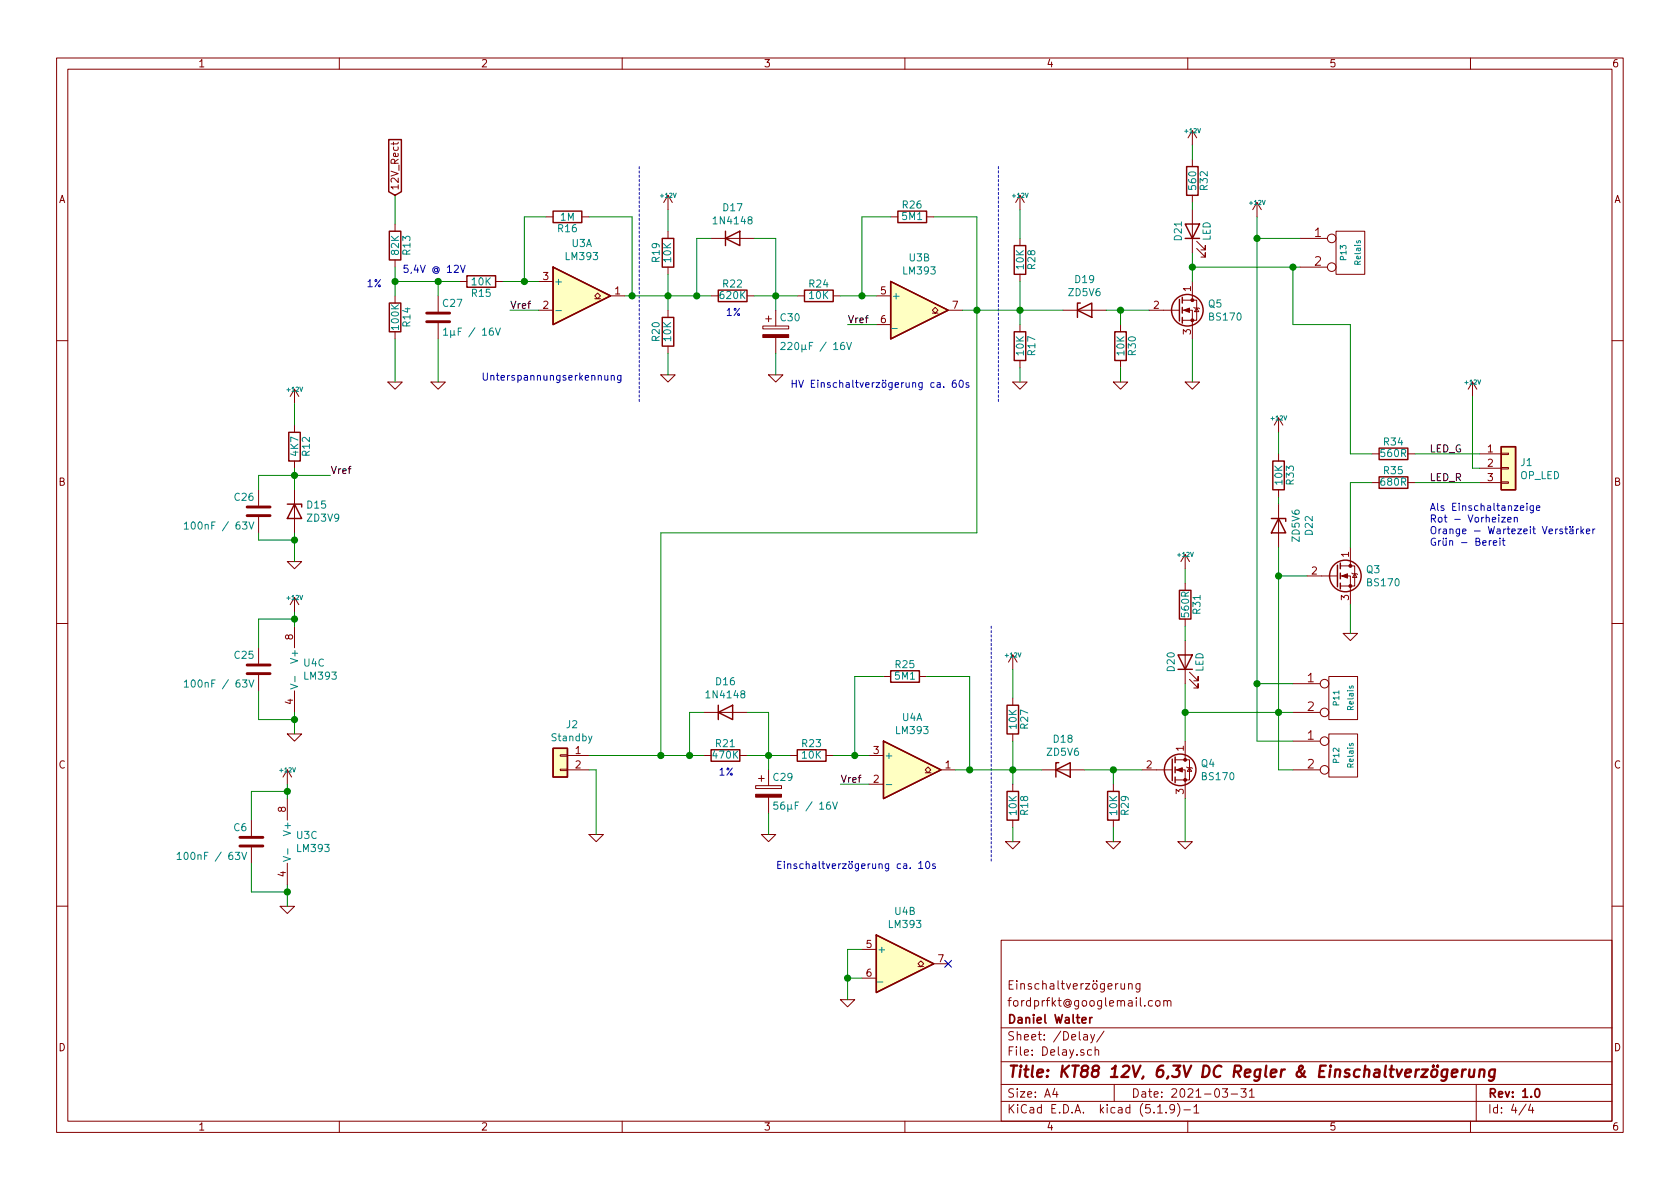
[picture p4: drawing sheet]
<svg xmlns="http://www.w3.org/2000/svg" width="297mm" height="210mm" viewBox="0 0 297 210" stroke-linecap="round" stroke-linejoin="round" font-family="sans-serif">
<g fill="none" stroke="#840000" stroke-width=".18">
<path d="M10 10.3h277v189.9h-277zM12 12.2h273v186.1h-273zM60 10.3v1.9M110 10.3v1.9M160 10.3v1.9M210 10.3v1.9M260 10.3v1.9M69.6 25.1v.5M69.8 39.6v1.3M70.4 25.1l-.2 .3h-1.1M96.5 38.3h1.3M102.9 38.3h1.2"/>
<path d="M118.1 34.5l-.8 1.3M118.1 34.5v2.6M118.1 34.5l.8 1.3M157.5 38.3h1.2M163.8 38.3h1.3M180.3 34.5l-.7 1.3M180.3 34.5v2.6M180.3 34.5l.8 1.3M210.8 23.1l-.7 1.3M210.8 23.1v2.5M210.8 28.2v1.3M210.8 34.5v1.3"/>
<path d="M210.8 37.1v7.6M210.8 23.1l.8 1.3M222.2 35.8l-.7 1.3M222.2 35.8v2.5M222.2 35.8l.8 1.3M69.8 46v1.2M69.8 52.3v1.3M69.8 58.7v1.2M77.5 52.3v2.8M77.5 57.1v2.8M81.3 49.8h1.2M87.6 49.8h1.3"/>
<path d="M95.2 54.9h2.6M95.2 49.8h2.6M105.2 52.8h.5l-.5-.5 .5-.5 .5 .5-.5 .5h.5M107.9 52.3h2.6M118.1 40.9v1.3M118.1 47.2v1.3M118.1 54.9v1.2M125.7 52.3h1.3M125.7 42.2h7.6M132.1 52.3h1.2M134.9 57.7h4.5v.5h-4.5zM135.4 56.4h1"/>
<path d="M135.9 55.9v1M137.2 54.9v2.8M137.2 59.7v2.8M141 52.3h1.2M147.3 52.3h1.3M154.9 52.3h2.6M154.9 57.4h2.6M164.8 55.4h.6l-.6-.5 .6-.5 .5 .5-.5 .5h.5M167.6 54.9h2.6M180.3 42.2v1.2M180.3 48.5v1.3M180.3 57.4v1.3"/>
<path d="M188 54.9h7.6M198.1 57.4v1.3M203.2 54.9h5.3M209 54.9h1.8v5M209 53.1h2.6v3.5h-2.6M210.8 49.8v3.3M211.1 54.4l.1 .1h.8l.1 .1M211.6 54.5l.4 .6h-.8zM211.6 43.9l1.5 1.6v-.8v.8h-.8M211.6 42.7l1.5 1.5v-.8v.8h-.8M229.9 42.2h4.8M229.9 47.2h4.8"/>
<path d="M236.2 40.9h5.1v7.6h-5.1zM10 60.2h2M52.1 68.8v2.6M52.1 75.2v1.2M52.1 68.8l-.8 1.3M52.1 68.8l.7 1.3M68.6 67.6h2.5l-1.3 1.2zM76.2 67.6h2.5l-1.2 1.2zM116.8 66.3h2.6l-1.3 1.3zM118.1 61.2v1.3M135.9 66.3h2.5l-1.2 1.3zM179.1 67.6h2.5l-1.3 1.2z"/>
<path d="M180.3 63.7v1.3M196.8 67.6h2.6l-1.3 1.2zM198.1 63.7v1.3M209.5 67.6h2.6l-1.3 1.2zM226.1 73.9v2.5M226.1 73.9l-.8 1.3M226.1 73.9l.7 1.3M260.3 67.6l-.7 1.2M260.3 67.6v2.5M260.3 67.6l.8 1.2M285 60.2h2M45.7 86.6v2.8"/>
<path d="M45.7 91.4v2.8M50.8 99.3h2.5l-1.2 1.3zM52.1 81.5v1.3M52.1 86.6v7.6M209.5 98v2.6M209.5 98l-.7 1.3M209.5 98l.8 1.3M226.1 80.3v1.2M226.1 86.6v1.3M226.1 89.1v7.7M238.8 96.8v3.3M242.6 85.3h1.2"/>
<path d="M242.6 80.3h1.2M248.9 85.3h1.3M248.9 80.3h1.3M261.6 85.3h3.8M261.6 80.3h3.8M261.6 82.8h3.8M265.4 85.2h1.3v.3h-1.3zM265.4 80.1h1.3v.3h-1.3zM265.4 82.7h1.3v.2h-1.3zM10 110.3h2M45.7 114.5v2.8M45.7 119.4v2.8"/>
<path d="M52.1 105.7l-.8 1.2M52.1 105.7v2.5M52.1 110.7v3.8M52.1 105.7l.7 1.2M156.2 119.6h1.3M162.6 119.6h1.2M179.1 115.8l-.8 1.3M179.1 115.8v2.6M179.1 115.8l.7 1.3M209.5 103.1v1.3M209.5 109.5v1.2M209.5 113.3v7.6"/>
<path d="M210.3 118.9l1.5 1.5v-.8v.8h-.7M231.1 101.8h5.4M234.9 119.6h5.1v7.6h-5.1zM237 101.8h1.8v5.1M237 100.1h2.5v3.5h-2.5M237.5 112h2.5l-1.2 1.3zM239 101.3l.1 .2h.8l.1 .1M239.5 101.5l.4 .6h-.8zM285 110.3h2M50.8 129.8h2.5l-1.2 1.3zM50.8 136.1v2.6M50.8 136.1l-.8 1.3"/>
<path d="M50.8 136.1l.8 1.3M52.1 122.2v3.8M99.1 136h1.2v.3h-1.2zM99.1 133.5h1.2v.2h-1.2zM100.3 136.1h3.8M100.3 133.6h3.8M124.5 126h7.6M124.5 133.6h1.2M130.8 133.6h1.3M133.6 138.9h4.6v.5h-4.6zM134.1 137.7h1M134.6 137.2v1"/>
<path d="M135.9 136.1v2.8M139.7 133.6h1.3M146 133.6h1.3M153.7 133.6h2.5M153.7 138.7h2.5M163.6 136.6h.5l-.5-.5 .5-.5 .5 .5-.5 .5h.5M166.4 136.1h2.5M179.1 123.4v1.3M179.1 129.8v1.3M179.1 138.7v1.2M184.1 136.1h7.7M196.8 138.7v1.2"/>
<path d="M201.9 136.1h5.4M207.8 136.1h1.7v5.1M207.8 134.4h2.5v3.5h-2.5M209.5 131.1v3.3M209.8 135.6l.1 .2h.8l.1 .1M210.3 135.8l.4 .6h-.8zM210.3 120.1l1.5 1.6v-.8v.8h-.7M228.6 120.9h4.8M228.6 126h4.8M228.6 131.1h4.8M228.6 136.1h4.8M234.9 129.8h5.1v7.6h-5.1z"/>
<path d="M44.4 145v2.8M44.4 149.9v2.7M50.8 141.2v3.8M50.8 152.6v3.9M104.1 147.6h2.6l-1.3 1.2zM134.6 147.6h2.6l-1.3 1.2zM135.9 141v2.8M177.8 148.8h2.5l-1.2 1.3zM179.1 145v1.3M195.6 148.8h2.5l-1.3 1.3zM196.8 145v1.3M208.3 148.8h2.5l-1.3 1.3z"/>
<path d="M10 160.2h2M49.5 160.3h2.6l-1.3 1.2zM148.6 176.8h2.5l-1.2 1.2zM152.4 167.9h2.5M152.4 173h2.5M162.3 170.9h.5l-.5-.5 .5-.5 .5 .5-.5 .5h.5M165.1 170.4h2.5M177 166.3h108v32h-108zM198.2 173.9l.1 .9 .3 .1 .2-.1M198.8 173.9v1M199.5 174.1l.3-.2 .3 .1 .1 .9M199.5 173.9v1"/>
<path d="M201.5 173.9v1.3l-.2 .2h-.4M201.5 174l-.4-.1-.3 .3 .2 .6h.5M203.8 177l-.5-.1-.3 .3 .2 .6h.6M204.4 177.1l.2-.2 .5 .2v.7l-.3 .1-.4-.1zM205.8 177.1v-.1a.37 .37 0 0 1 .6 .1v.8M205.8 176.9v1M206.4 177.1l.2-.2 .4 .1v.9M285 160.2h2M60 198.3v1.9M110 198.3v1.9M160 198.3v1.9M177 194.8h108"/>
<path d="M177 191.8h108M177 187.8h108M177 181.8h108M186.5 192.5l-.4 1h1M186.8 193v1M191.6 183h.6l.1 .9M192.3 183.3l-.5 .1-.2 .2v.2l.2 .1 .5-.1M192.8 182.9l.4 1M193 185.7l-.4-.1-.3 .3v.6l.3 .1 .4-.1M193.5 182.9l-.4 1.4-.3 .1M193.6 185.7l.2-.1 .4 .1 .1 .9M193.6 185.1v1.5"/>
<path d="M195.2 182.3l-1.3 2M197 191.8v3M204.7 196.8h.8M206.2 196.7v.1M207.7 196l-.1 .1a.48 .48 0 0 1-.6 .1l-.2-.2 .2-.6a.48 .48 0 0 1 .6 .1 1.27 1.27 0 0 1-.2 1.2l-.4 .1M208.2 195.1a1.71 1.71 0 0 1 0 2.3M209.3 196.3h1.2M210 198.3v1.9M211.1 195.8l.4-.5v1.5M211.1 196.8h.9M216.1 192.5h.9l-.4 .6 .4 .1v.7l-.2 .1-.7-.1M217.7 193.5h1.1"/>
<path d="M219.4 192.5h.9l-.5 .6 .5 .1v.7l-.3 .1-.6-.1M220.9 193l.4-.5v1.5M220.9 194h.9M260 198.3v1.9M261 191.8v6.5M269.8 195.2l-1.2 2M270.6 195.2l-.3 1.1h.9M271 195.8v1"/>
<circle cx="235.5" cy="47.2" r=".76"/>
<circle cx="235.5" cy="42.2" r=".76"/>
<circle cx="234.2" cy="131.1" r=".76"/>
<circle cx="234.2" cy="136.1" r=".76"/>
<circle cx="234.2" cy="126" r=".76"/>
<circle cx="234.2" cy="120.9" r=".76"/>
</g>
<path d="M192.7 179.9v1M193.1 179.9l-.4 .2v.1M191.3 180.4l.7-.1v-.3l-.5-.1-.2 .2 .1 .7h.6M271.5 192.7l.2-.2a.81 .81 0 0 1 .6 .6 .81 .81 0 0 1-.3 .8l-.1 .1a.79 .79 0 0 1-.4-1.3z" fill="none" stroke="#840000" stroke-width=".3"/>
<g fill="none" stroke="#840000" stroke-width=".41">
<path d="M253.2 189.3a.51 .51 0 0 1 .6-.2 .51 .51 0 0 1 .4 .4l-.1 .6a.54 .54 0 0 1-.5 .4 .54 .54 0 0 1-.6-.4zM254.2 188.4v.2l-.1-.1 .1-.1v.2M255.9 189.2a.68 .68 0 0 0-1 .3v.8l.3 .1 .6-.1M255.9 189.1l-.2 1.6a.6 .6 0 0 1-.9 .3M256.7 189.8l1-.2-.1-.4-.5-.1-.4 .3v.9l.2 .1 .6-.1M258.6 189.1l-.2 1.3M259.2 189.1a.55 .55 0 0 0-.7 .4M259.8 189.1v1.2a.56 .56 0 0 0 .8 0M260.7 189.1l-.2 1.3M261.6 189.3a.5 .5 0 0 1 .9 .1l-.1 1M261.7 189.1l-.2 1.3M264.3 189.2a.68 .68 0 0 0-1 .3v.8l.3 .1 .6-.1"/>
<path d="M264.3 189.1l-.2 1.6a.6 .6 0 0 1-.9 .3"/>
</g>
<g fill="none" stroke="#008484" stroke-width=".18">
<path d="M78.4 58.4l.4-.4v1.3M78.4 59.3h.7M87.6 58l.4 1.3 .5-1.3M98.3 54.9h1M138.1 60.7l.5-.2 .2 .4v.2l-.8 .7h.8M149.7 60.5l.4 1.3 .4-1.3M32.6 92.7l.4-.4v1.3M32.6 93.6h.7M44 92.3l.4 1.3 .5-1.3M52.1 119.6v1M32.6 120.6l.4-.4v1.3M32.6 121.5h.7"/>
<path d="M44 120.2l.4 1.3 .5-1.3M51.4 121l1.2 .4-1.2 .4M156.7 138.8h1M31.3 151.1l.4-.4v1.3M31.3 152h.8M42.7 150.7l.5 1.3 .4-1.3M50.1 151.5l1.3 .4-1.3 .4M50.9 150.1v.9M137.5 141.8h-.6l-.1 .6 .2-.1 .5 .1v.6l-.2 .1-.5-.1M147.2 141.8l.5 1.3 .4-1.3"/>
</g>
<path d="M75.4 56.9h4.1M75.4 55.4h4.1M43.7 91.2h4.1M43.7 89.7h4.1M43.7 119.1h4.1M43.7 117.6h4.1M42.4 149.6h4.1M42.4 148.1h4.1" fill="none" stroke="#840000" stroke-width=".51"/>
<g fill="none" stroke="#840000" stroke-width=".25">
<path d="M68.7 24.7h2.3v9.2l-1.2 .6-1.1-.6zM97.8 37.3h5.1v2.1h-5.1zM158.7 37.3h5.1v2.1h-5.1zM209.5 39.6h2.6l-1.3 2.6zM209.8 29.5h2v5h-2zM68.8 53.6h2.1v5.1h-2.1zM68.8 40.9h2.1v5.1h-2.1zM82.5 48.8h5.1v2h-5.1zM97.8 47.2l10.1 5.1-10.1 5.1zM117.1 56.1h2v5.1h-2zM117.1 42.2h2v5h-2zM127 51.3h5.1v2h-5.1z"/>
<path d="M128.3 42.2l2.5-1.3v2.5zM128.3 40.9v2.5M142.2 51.3h5.1v2h-5.1zM157.5 49.8l10.1 5.1-10.1 5zM179.3 58.7h2.1v5h-2.1zM179.3 43.4h2.1v5.1h-2.1zM190.5 54.9l2.5-1.3v2.5zM191 53.6h-.5v2.5M197.1 58.7h2v5h-2zM208.5 53v3.8M209 52.6v1M209 54.4v1"/>
<path d="M209 56.1v1M209.5 42.2h2.6M51.1 76.4h2v5.1h-2zM243.8 79.2h5.1v2.1h-5.1zM265.4 79h2.6v7.6h-2.6zM50.8 89.1h2.5v.6M52.1 89.1l1.2 2.6h-2.5zM224.8 91.7h2.5v.5M225 81.5h2.1v5.1h-2.1zM226.1 91.7l1.2 2.5h-2.5zM236.5 99.9v3.9M237 99.6v1"/>
<path d="M243.8 84.3h5.1v2.1h-5.1zM157.5 118.6h5.1v2h-5.1zM208.3 115.8h2.5l-1.3 2.6zM208.3 118.4h2.5M208.5 104.4h2.1v5.1h-2.1zM237 101.3v1.1M237 103.1v1M97.8 132.3h2.5v5.1h-2.5zM125.7 132.6h5.1v2h-5.1zM127 126l2.5-1.3v2.5zM127 124.7v2.5M141 132.6h5v2h-5z"/>
<path d="M156.2 131.1l10.2 5-10.2 5.1zM178.1 124.7h2v5.1h-2zM178.1 139.9h2v5.1h-2zM186.7 136.1l2.5-1.2v2.5zM187.2 134.9h-.5v2.5M195.8 139.9h2.1v5.1h-2.1zM207.3 134.2v3.8M207.8 133.9v1M207.8 135.6v1M207.8 137.4v1M154.9 165.3l10.2 5.1-10.2 5.1z"/>
<circle cx="209.9" cy="54.9" r="2.79"/>
<circle cx="237.9" cy="101.8" r="2.79"/>
<circle cx="208.7" cy="136.1" r="2.79"/>
</g>
<g fill="#840000" stroke="#840000" stroke-width=".18">
<path d="M209.3 54.9l1-.4v.7z"/>
<path d="M237.2 101.8l1.1-.3v.7z"/>
<path d="M208 136.1l1-.3v.7z"/>
<path d="M133.6 140.5h4.6v.5h-4.6z"/>
<path d="M134.9 59.2h4.5v.5h-4.5z"/>
<circle cx="210.8" cy="56.6" r=".25"/>
<circle cx="210.8" cy="53.1" r=".25"/>
<circle cx="238.8" cy="103.6" r=".25"/>
<circle cx="238.8" cy="100.1" r=".25"/>
<circle cx="209.5" cy="137.9" r=".25"/>
<circle cx="209.5" cy="134.4" r=".25"/>
</g>
<g fill="#ffffc2" stroke="#ffffc2" stroke-width=".18">
<path d="M156.2 131.1l10.2 5-10.2 5.1z"/>
<path d="M97.8 132.3h2.5v5.1h-2.5z"/>
<path d="M157.5 49.8l10.1 5.1-10.1 5z"/>
<path d="M97.8 47.2l10.1 5.1-10.1 5.1z"/>
<path d="M265.4 79h2.6v7.6h-2.6z"/>
<path d="M154.9 165.3l10.2 5.1-10.2 5.1z"/>
</g>
<path d="M113 29.5v41.9M176.5 29.5v41.9M175.3 110.7v41.9" fill="none" stroke="#0000c2" stroke-width=".18" stroke-dasharray=".4 .4"/>
<g fill="none" stroke="#008400" stroke-width=".18">
<path d="M69.8 34.5v5.1M96.5 38.3h-3.8v11.5M104.1 38.3h7.7v14M118.1 37.1v3.8M157.5 38.3h-5.1v14M165.1 38.3h7.6v55.9h-55.9v39.4M180.3 37.1v5.1M210.8 25.6v2.6M210.8 35.8v1.3M222.2 38.3v92.8h6.4M69.8 47.2v5.1M69.8 59.9v7.7"/>
<path d="M69.8 49.8h11.5M77.5 49.8v2.5M77.5 59.9v7.7M88.9 49.8h6.3M90.2 54.9h5M110.5 52.3h15.2M118.1 48.5v6.4M125.7 42.2h-2.5v10.1M133.3 42.2h3.9v12.7M133.3 52.3h7.7M148.6 52.3h6.3M149.9 57.4h5"/>
<path d="M170.2 54.9h17.8M180.3 49.8v7.6M195.6 54.9h7.6M198.1 54.9v2.5M210.8 44.7v5.1M210.8 59.9v7.7M210.8 47.2h19.1M222.2 42.2h7.7M228.6 47.2v10.2h10.2v22.9h3.8M52.1 71.4v3.8M118.1 62.5v3.8M137.2 62.5v3.8"/>
<path d="M180.3 65v2.6M198.1 65v2.6M226.1 76.4v3.9M260.3 70.1v12.7h1.3M45.7 94.2v1.3h6.4M52.1 82.8v3.8M52.1 94.2v5.1M58.4 84.1h-12.7v2.5M226.1 96.8v39.3h2.5M226.1 87.9v1.2M242.6 85.3h-3.8v11.5M250.2 80.3h11.4"/>
<path d="M250.2 85.3h11.4M52.1 108.2v2.5M52.1 109.5h-6.4v5M156.2 119.6h-5.1v14M163.8 119.6h7.6v16.5M179.1 118.4v5M209.5 100.6v2.5M209.5 110.7v2.6M226.1 101.8h5M238.8 106.9v5.1M45.7 122.2v5h6.4M50.8 138.7v2.5"/>
<path d="M50.8 139.9h-6.4v5.1M52.1 126v3.8M104.1 136.1h1.3v11.5M104.1 133.6h20.4M124.5 126h-2.6v7.6M132.1 126h3.8v10.1M132.1 133.6h7.6M147.3 133.6h6.4M148.6 138.7h5.1M168.9 136.1h15.2M179.1 131.1v7.6M191.8 136.1h10.1"/>
<path d="M196.8 136.1v2.6M209.5 126h19.1M209.5 120.9v10.2M222.2 120.9h6.4M44.4 152.6v5.1h6.4M50.8 156.5v3.8M135.9 143.8v3.8M179.1 146.3v2.5M196.8 146.3v2.5M209.5 141.2v7.6M149.9 173h2.5M152.4 167.9h-2.5v8.9"/>
</g>
<g fill="none" stroke="#0000c2" stroke-width=".18">
<path d="M81.4 46.9l.4 1.3 .4-1.3M106.9 66.4l.1 .8h.3l.2-.1M107.5 66.4v.8M108.1 66.5l.2-.1h.3v.8M108.1 66.4v.8M109.8 66.4v1l-.3 .3-.3-.1M109.8 66.4h-.4l-.2 .2 .1 .6h.5M166.9 68.4v.1M169 67.2l-.4 .1a.87 .87 0 0 0 0 1.2l.4-.1v-.6l-.4-.1-.2 .3M169.7 67.4l.2-.2a.67 .67 0 0 1 .4 .7 .67 .67 0 0 1-.4 .6l-.3-.5zM171.3 67.7h-.3l-.2 .1v.2l.5 .1v.3h-.5M263.7 95.6l-.4 .2"/>
<path d="M264 96l.6-.1v-.2l-.4-.1-.2 .2 .1 .6h.5M265.2 95.6v.8M265.5 91.5h.7l-.7 .8h.7M265.6 95.6h.5M265.8 95.2v1.1l.3 .1M266.6 91.9l.6-.1-.1-.3h-.3l-.2 .2v.6h.5M267.7 91.6l.2-.1h.3l.1 .8M267.7 91.5v.8M270 89v.1M270 89.4v.9M271.1 89.4v1.2l-.2 .1-.3-.1M271.1 89.5l-.3-.1-.3 .3 .1 .5h.5"/>
<path d="M271.7 89.8l.6-.1-.1-.2-.3-.1-.2 .2v.6h.5M276.7 93.5h.5M276.9 93.1v1.1l.3 .2M277.6 93.6h.5v.8M277.6 93.1v.1M278.1 93.1v.1M278.1 93.8l-.4 .1-.2 .2 .2 .3 .4-.1M278.7 93.5v.9M279.1 93.5l-.4 .3M279.5 93.1v1.3M279.7 93.9l.3 .5M280 93.5l-.5 .5"/>
<path d="M280.5 93.9l.6-.1-.1-.2-.3-.1-.2 .2v.6h.5M281.6 93.5v.9M282 93.5l-.4 .3M160.9 153.5v.1M162.4 152.7l.4-.4v1.3M162.4 153.6h.8M163.8 152.4l.2-.1a.67 .67 0 0 1 .4 .7 .67 .67 0 0 1-.4 .6l-.3-.2v-.3zM165.4 152.8l-.4-.1-.1 .2v.2l.5 .1v.3h-.5"/>
</g>
<g fill="#008400" stroke="#008400" stroke-width=".25">
<circle cx="69.9" cy="49.8" r=".51"/>
<circle cx="52.1" cy="95.5" r=".51"/>
<circle cx="180.3" cy="54.9" r=".51"/>
<circle cx="77.5" cy="49.8" r=".51"/>
<circle cx="50.8" cy="139.9" r=".51"/>
<circle cx="172.7" cy="54.9" r=".51"/>
<circle cx="52.1" cy="127.2" r=".51"/>
<circle cx="222.3" cy="42.2" r=".51"/>
<circle cx="149.9" cy="173" r=".51"/>
<circle cx="196.9" cy="136.1" r=".51"/>
<circle cx="152.4" cy="52.3" r=".51"/>
<circle cx="121.9" cy="133.6" r=".51"/>
<circle cx="116.8" cy="133.6" r=".51"/>
<circle cx="210.8" cy="47.2" r=".51"/>
<circle cx="222.3" cy="120.9" r=".51"/>
<circle cx="226.1" cy="101.8" r=".51"/>
<circle cx="52.1" cy="84.1" r=".51"/>
<circle cx="151.1" cy="133.6" r=".51"/>
<circle cx="118.1" cy="52.3" r=".51"/>
<circle cx="123.2" cy="52.3" r=".51"/>
<circle cx="50.8" cy="157.7" r=".51"/>
<circle cx="226.1" cy="126" r=".51"/>
<circle cx="111.8" cy="52.3" r=".51"/>
<circle cx="198.1" cy="54.9" r=".51"/>
<circle cx="52.1" cy="109.5" r=".51"/>
<circle cx="209.6" cy="126" r=".51"/>
<circle cx="137.2" cy="52.3" r=".51"/>
<circle cx="135.9" cy="133.6" r=".51"/>
<circle cx="171.5" cy="136.1" r=".51"/>
<circle cx="92.7" cy="49.8" r=".51"/>
<circle cx="228.6" cy="47.2" r=".51"/>
<circle cx="179.1" cy="136.1" r=".51"/>
</g>
<path d="M167 169.8l1.2 1.2M168.2 169.8l-1.2 1.2" fill="none" stroke="#000084" stroke-width=".18"/>
<text font-size="2.8" fill="#840000" x="178" y="190.5">Title: KT88 12V, 6,3V DC Regler &amp; Einschaltverzögerung</text>
<g font-size="2.1" fill="#840000">
<text x="232.5" y="41.9">1</text>
<text x="232.5" y="47">2</text>
<text x="231.2" y="120.6">1</text>
<text x="231.2" y="125.7">2</text>
<text x="231.2" y="130.8">1</text>
<text x="231.2" y="135.9">2</text>
<text x="178" y="178">fordprfkt@googlemail.com</text>
<text x="178" y="175">Einschaltverzögerung</text>
<text x="178" y="184">Sheet: /Delay/</text>
<text x="178" y="181">Daniel Walter</text>
<text x="178" y="186.7">File: Delay.sch</text>
<text x="178" y="196.9">KiCad E.D.A. kicad (5.1.9)-1</text>
<text x="178" y="194.1">Size: A4</text>
<text x="200" y="194.1">Date: 2021-03-31</text>
<text x="263" y="194.1">Rev: 1.0</text>
<text x="263" y="196.9">Id: 4/4</text>
</g>
<g font-size="1.8" fill="#840000">
<text x="35" y="11.9">1</text>
<text x="85" y="11.9">2</text>
<text x="135" y="11.9">3</text>
<text x="185" y="11.9">4</text>
<text x="235" y="11.9">5</text>
<text x="285" y="11.9">6</text>
<text x="10.4" y="35.9">A</text>
<text x="70.5" y="33.8" transform="rotate(-90 70.5 33.8)">12V_Rect</text>
<text x="285.4" y="35.9">A</text>
<text x="96" y="49.5">3</text>
<text x="108.7" y="52.1">1</text>
<text x="155.7" y="52.1">5</text>
<text x="210.6" y="51.5" transform="rotate(-90 210.6 51.5)">1</text>
<text x="96" y="54.6">2</text>
<text x="155.7" y="57.1">6</text>
<text x="168.4" y="54.6">7</text>
<text x="204" y="54.6">2</text>
<text x="210.6" y="59.2" transform="rotate(-90 210.6 59.2)">3</text>
<text x="263" y="80">1</text>
<text x="263" y="82.5">2</text>
<text x="10.4" y="85.9">B</text>
<text x="263" y="85.1">3</text>
<text x="285.4" y="85.9">B</text>
<text x="231.9" y="101.6">2</text>
<text x="238.5" y="98.5" transform="rotate(-90 238.5 98.5)">1</text>
<text x="238.5" y="106.1" transform="rotate(-90 238.5 106.1)">3</text>
<text x="51.8" y="113.1" transform="rotate(-90 51.8 113.1)">8</text>
<text x="51.8" y="124.6" transform="rotate(-90 51.8 124.6)">4</text>
<text x="10.4" y="135.9">C</text>
<text x="101.8" y="133.3">1</text>
<text x="101.8" y="135.9">2</text>
<text x="154.5" y="133.3">3</text>
<text x="167.2" y="135.9">1</text>
<text x="202.7" y="135.9">2</text>
<text x="209.3" y="132.8" transform="rotate(-90 209.3 132.8)">1</text>
<text x="285.4" y="135.9">C</text>
<text x="50.5" y="143.6" transform="rotate(-90 50.5 143.6)">8</text>
<text x="154.5" y="138.4">2</text>
<text x="209.3" y="140.4" transform="rotate(-90 209.3 140.4)">3</text>
<text x="50.5" y="155" transform="rotate(-90 50.5 155)">4</text>
<text x="153.2" y="167.6">5</text>
<text x="153.2" y="172.7">6</text>
<text x="165.9" y="170.2">7</text>
<text x="10.4" y="185.9">D</text>
<text x="285.4" y="185.9">D</text>
<text x="35" y="199.9">1</text>
<text x="85" y="199.9">2</text>
<text x="135" y="199.9">3</text>
<text x="185" y="199.9">4</text>
<text x="235" y="199.9">5</text>
<text x="285" y="199.9">6</text>
</g>
<g font-size="1.8" fill="#008484">
<text x="211.5" y="33.4" transform="rotate(-90 211.5 33.4)">560</text>
<text x="213.5" y="33.6" transform="rotate(-90 213.5 33.6)">R32</text>
<text x="98.7" y="41.1">R16</text>
<text x="99.1" y="39">1M</text>
<text x="126.4" y="39.7">1N4148</text>
<text x="127.9" y="37.4">D17</text>
<text x="159.6" y="38.9">5M1</text>
<text x="159.6" y="36.9">R26</text>
<text x="70.5" y="45" transform="rotate(-90 70.5 45)">82K</text>
<text x="72.6" y="45" transform="rotate(-90 72.6 45)">R13</text>
<text x="100.1" y="46">LM393</text>
<text x="101.1" y="43.7">U3A</text>
<text x="116.6" y="46.3" transform="rotate(-90 116.6 46.3)">R19</text>
<text x="118.7" y="46.3" transform="rotate(-90 118.7 46.3)">10K</text>
<text x="160.8" y="46.2">U3B</text>
<text x="181" y="47.6" transform="rotate(-90 181 47.6)">10K</text>
<text x="183.1" y="47.6" transform="rotate(-90 183.1 47.6)">R28</text>
<text x="209" y="42.5" transform="rotate(-90 209 42.5)">D21</text>
<text x="214" y="42.6" transform="rotate(-90 214 42.6)">LED</text>
<text x="83.5" y="52.5">R15</text>
<text x="83.5" y="50.5">10K</text>
<text x="97.9" y="50.4">+</text>
<text x="127.4" y="52.9">620K</text>
<text x="127.9" y="50.8">R22</text>
<text x="143.1" y="50.8">R24</text>
<text x="143.1" y="52.9">10K</text>
<text x="157.6" y="53">+</text>
<text x="159.8" y="48.5">LM393</text>
<text x="189" y="52.4">ZD5V6</text>
<text x="190.1" y="50.1">D19</text>
<text x="70.5" y="58.2" transform="rotate(-90 70.5 58.2)">100K</text>
<text x="72.6" y="57.7" transform="rotate(-90 72.6 57.7)">R14</text>
<text x="78.4" y="54.3">C27</text>
<text x="79.5" y="59.4">1µF / 16V</text>
<text x="138.1" y="56.8">C30</text>
<text x="157.6" y="58">_</text>
<text x="213.7" y="54.4">Q5</text>
<text x="213.9" y="56.7">BS170</text>
<text x="116.6" y="60.3" transform="rotate(-90 116.6 60.3)">R20</text>
<text x="118.7" y="60.3" transform="rotate(-90 118.7 60.3)">10K</text>
<text x="139.4" y="61.9">220µF / 16V</text>
<text x="181" y="62.8" transform="rotate(-90 181 62.8)">10K</text>
<text x="183.1" y="62.8" transform="rotate(-90 183.1 62.8)">R17</text>
<text x="198.8" y="62.8" transform="rotate(-90 198.8 62.8)">10K</text>
<text x="200.8" y="62.8" transform="rotate(-90 200.8 62.8)">R30</text>
<text x="52.8" y="80.6" transform="rotate(-90 52.8 80.6)">4K7</text>
<text x="54.8" y="80.6" transform="rotate(-90 54.8 80.6)">R12</text>
<text x="244.2" y="80.8">560R</text>
<text x="244.7" y="83.9">R35</text>
<text x="244.7" y="78.8">R34</text>
<text x="268.9" y="82.4">J1</text>
<text x="41.5" y="88.6">C26</text>
<text x="54.4" y="89.9">D15</text>
<text x="226.7" y="85.7" transform="rotate(-90 226.7 85.7)">10K</text>
<text x="228.8" y="85.7" transform="rotate(-90 228.8 85.7)">R33</text>
<text x="244.2" y="85.9">680R</text>
<text x="268.8" y="84.7">OP_LED</text>
<text x="33.8" y="93.6">100nF / 63V</text>
<text x="54.4" y="92.2">ZD3V9</text>
<text x="229.8" y="95.7" transform="rotate(-90 229.8 95.7)">ZD5V6</text>
<text x="232.1" y="94.6" transform="rotate(-90 232.1 94.6)">D22</text>
<text x="241.6" y="101.4">Q3</text>
<text x="241.9" y="103.7">BS170</text>
<text x="210.2" y="109" transform="rotate(-90 210.2 109)">560R</text>
<text x="212.3" y="108.5" transform="rotate(-90 212.3 108.5)">R31</text>
<text x="41.5" y="116.5">C25</text>
<text x="52.7" y="116.9" transform="rotate(-90 52.7 116.9)">V+</text>
<text x="53.8" y="117.9">U4C</text>
<text x="158.4" y="118.2">R25</text>
<text x="207.7" y="118.7" transform="rotate(-90 207.7 118.7)">D20</text>
<text x="212.8" y="118.8" transform="rotate(-90 212.8 118.8)">LED</text>
<text x="33.8" y="121.6">100nF / 63V</text>
<text x="53.9" y="120.2">LM393</text>
<text x="125.2" y="123.5">1N4148</text>
<text x="126.6" y="121.2">D16</text>
<text x="158.3" y="120.2">5M1</text>
<text x="97.6" y="131.1">Standby</text>
<text x="100.2" y="128.8">J2</text>
<text x="158.5" y="129.8">LM393</text>
<text x="159.5" y="127.5">U4A</text>
<text x="179.8" y="128.8" transform="rotate(-90 179.8 128.8)">10K</text>
<text x="181.8" y="128.8" transform="rotate(-90 181.8 128.8)">R27</text>
<text x="186.3" y="131.3">D18</text>
<text x="126.1" y="134.2">470K</text>
<text x="126.6" y="132.1">R21</text>
<text x="141.9" y="132.1">R23</text>
<text x="141.9" y="134.2">10K</text>
<text x="156.3" y="134.2">+</text>
<text x="185.2" y="133.6">ZD5V6</text>
<text x="212.4" y="135.7">Q4</text>
<text x="212.7" y="138">BS170</text>
<text x="136.8" y="138.1">C29</text>
<text x="138" y="143.2">56µF / 16V</text>
<text x="41.4" y="147">C6</text>
<text x="51.4" y="147.4" transform="rotate(-90 51.4 147.4)">V+</text>
<text x="52.5" y="148.4">U3C</text>
<text x="179.8" y="144.1" transform="rotate(-90 179.8 144.1)">10K</text>
<text x="181.8" y="144.1" transform="rotate(-90 181.8 144.1)">R18</text>
<text x="197.5" y="144.1" transform="rotate(-90 197.5 144.1)">10K</text>
<text x="199.6" y="144.1" transform="rotate(-90 199.6 144.1)">R29</text>
<text x="32.6" y="152.1">100nF / 63V</text>
<text x="52.7" y="150.7">LM393</text>
<text x="158.3" y="161.8">U4B</text>
<text x="157.3" y="164.1">LM393</text>
<text x="155.1" y="168.5">+</text>
<text x="155.1" y="173.6">_</text>
</g>
<g font-size="1.8" fill="#0000c2">
<text x="64.8" y="50.8">1%</text>
<text x="71.1" y="48.3">5,4V @ 12V</text>
<text x="128.3" y="55.9">1%</text>
<text x="85.1" y="67.3">Unterspannungserkennung</text>
<text x="139.7" y="68.6">HV Einschaltverzögerung ca. 60s</text>
<text x="252.7" y="90.3">Als Einschaltanzeige</text>
<text x="252.7" y="92.4">Rot - Vorheizen</text>
<text x="252.7" y="94.5">Orange - Wartezeit Verstärker</text>
<text x="252.7" y="96.5">Grün - Bereit</text>
<text x="127" y="137.2">1%</text>
<text x="137.2" y="153.7">Einschaltverzögerung ca. 10s</text>
</g>
<g font-size="1.8">
<text x="90.2" y="54.6">Vref</text>
<text x="149.9" y="57.1">Vref</text>
<text x="58.4" y="83.8">Vref</text>
<text x="252.7" y="80">LED_G</text>
<text x="252.7" y="85.1">LED_R</text>
<text x="148.6" y="138.4">Vref</text>
</g>
<g font-size="1.4" fill="#008484">
<text x="238" y="45.9" transform="rotate(-90 238 45.9)">P13</text>
<text x="240.6" y="46.8" transform="rotate(-90 240.6 46.8)">Relais</text>
<text x="236.8" y="124.7" transform="rotate(-90 236.8 124.7)">P11</text>
<text x="239.3" y="125.5" transform="rotate(-90 239.3 125.5)">Relais</text>
<text x="236.8" y="134.8" transform="rotate(-90 236.8 134.8)">P12</text>
<text x="239.3" y="135.7" transform="rotate(-90 239.3 135.7)">Relais</text>
</g>
<g font-size="1.1" fill="#008484">
<text x="209.6" y="23.5">+12V</text>
<text x="116.9" y="35">+12V</text>
<text x="179.1" y="35">+12V</text>
<text x="221" y="36.2">+12V</text>
<text x="50.8" y="69.3">+12V</text>
<text x="259.1" y="68">+12V</text>
<text x="224.8" y="74.3">+12V</text>
<text x="208.3" y="98.5">+12V</text>
<text x="50.8" y="106.1">+12V</text>
<text x="177.8" y="116.3">+12V</text>
<text x="49.6" y="136.6">+12V</text>
</g>
</svg>
